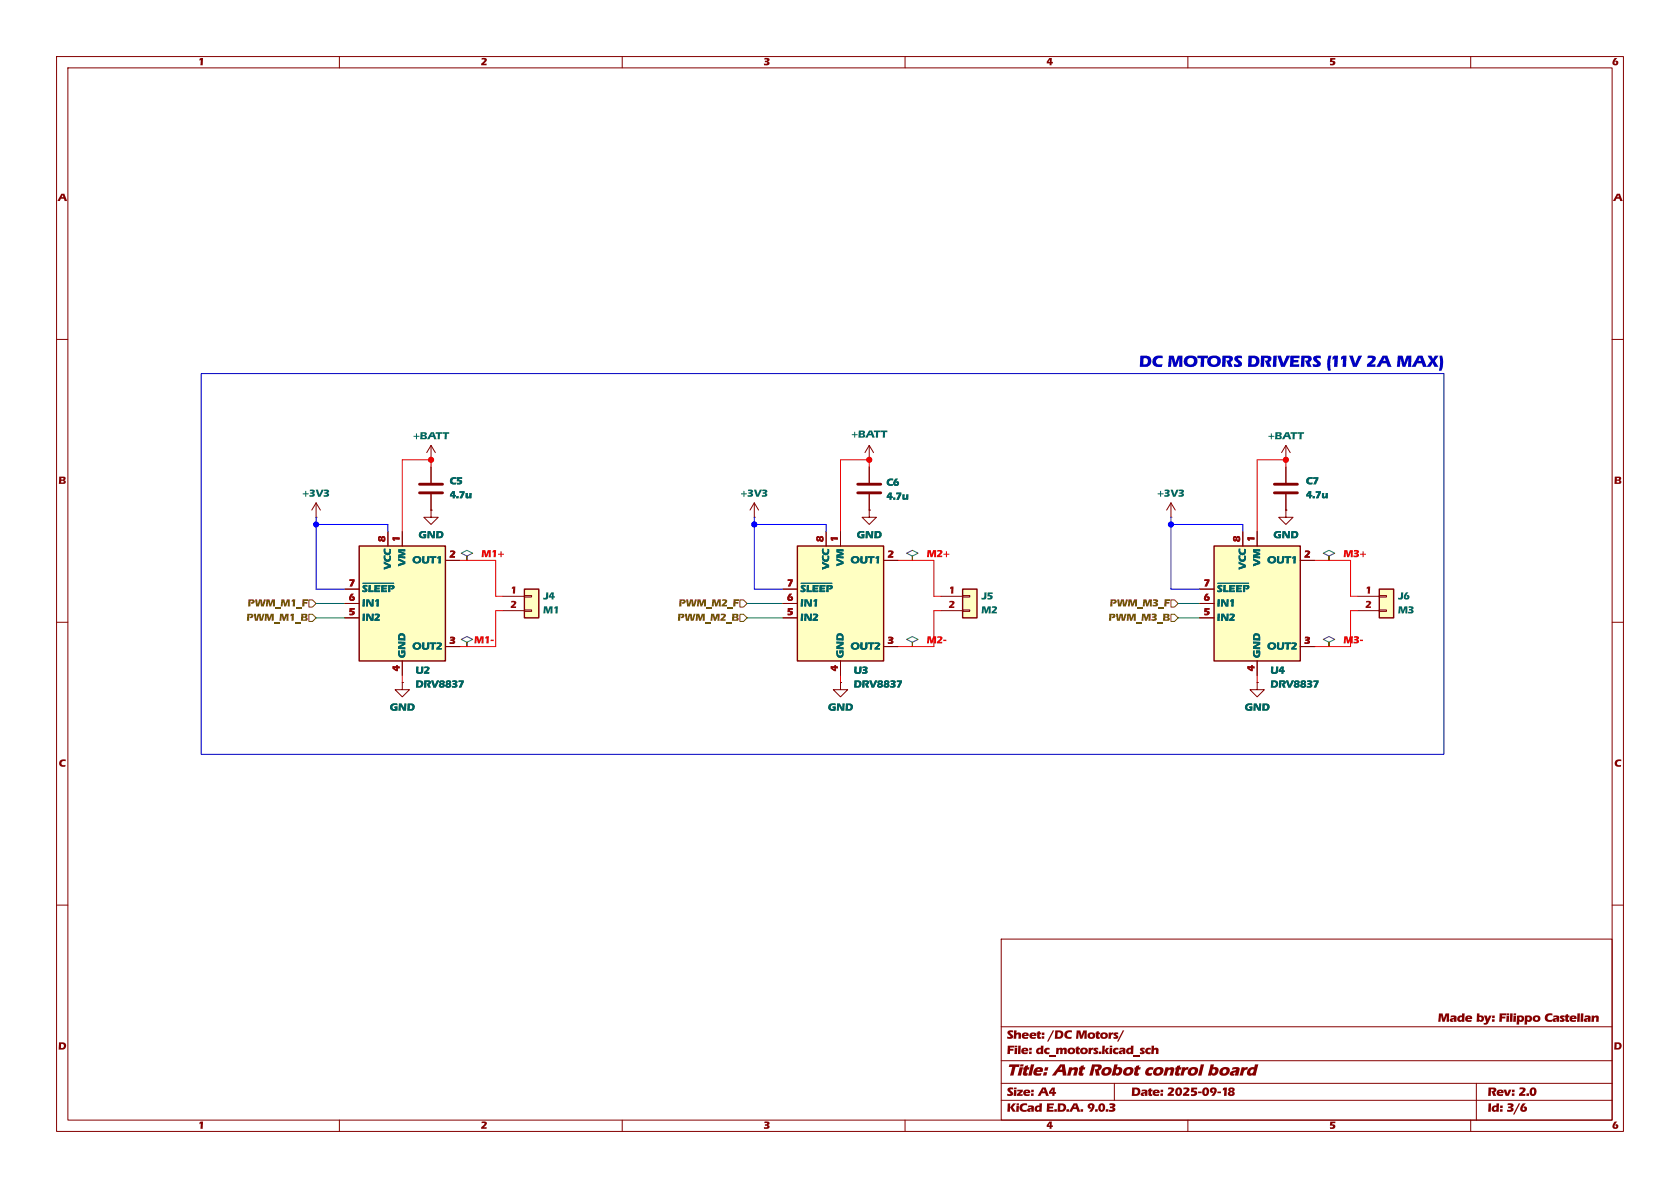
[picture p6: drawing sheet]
<svg xmlns="http://www.w3.org/2000/svg" width="297mm" height="210mm" viewBox="0 0 297 210" stroke-linecap="round" stroke-linejoin="round" font-family="sans-serif">
<g fill="none" stroke="#840000" stroke-width=".18">
<path d="M10 10h277v190h-277zM12 12h273v186h-273zM60 10v2M110 10v2M160 10v2M210 10v2M260 10v2M10 60h2M285 60h2M10 110h2M285 110h2M10 160h2"/>
<path d="M177 166h108v32h-108zM285 160h2M60 198v2M110 198v2M160 198v2M210 198v2M260 198v2"/>
</g>
<path d="M217.3 192.4a.54 .54 0 0 1 .6-.2 .54 .54 0 0 1 .3 .6l-.2 .2a.45 .45 0 0 1 .2 .6 .45 .45 0 0 1-.6 .2l-.4-.1-.1-.3v-.1h.4a.2 .2 0 0 0 .3 .2 .2 .2 0 0 0 0-.4 .2 .2 0 0 0-.3 .1l-.4 .1 .3-.3-.3-.3h.4a.18 .18 0 0 0 .3 .1 .18 .18 0 0 0 0-.3 .18 .18 0 0 0-.3 .2h-.4z" fill="#840000"/>
<path d="M177 194.5h108M177 191.5h108" fill="none" stroke="#840000" stroke-width=".18"/>
<g fill="#840000">
<path d="M186 192.2h.5v.8h.2v.4h-.3v.3h-.4v-.3h-.6l.1-.4h.6v-.5l-.3 .5h-.3z"/>
<path d="M269.2 195h.5l-.5 .9a.2 .2 0 0 0 0 .3 .2 .2 0 0 0 .3-.1 .2 .2 0 0 0-.2-.2l.1-.3a.52 .52 0 0 1 .5 .7 .52 .52 0 0 1-.8 .2 .76 .76 0 0 1 0-1.3z"/>
</g>
<path d="M177 187.5h108" fill="none" stroke="#840000" stroke-width=".18"/>
<g fill="#840000">
<path d="M220.8 188.9l.4-.2h.6l.1-.5h.6l-.5 1.9h-.6v-.1a.56 .56 0 0 1-.7 .2 .56 .56 0 0 1-.2-.7h.5l.1 .2h.2l.2-.1 .2-.5a.47 .47 0 0 0-.7 .4h-.5z"/>
<path d="M202.6 185.4l.3-.2 .5 .1 .1 .3-.2-.1a.27 .27 0 0 0-.4 .3 .27 .27 0 0 0 .4 .2h.1v.3a.62 .62 0 0 1-.8-.1 .62 .62 0 0 1 0-.8z"/>
<path d="M203.6 184.8l.4 .1v.4a.47 .47 0 0 1 .5-.1 .47 .47 0 0 1 .3 .4v.7h-.5l.1-.6-.2-.2a.57 .57 0 0 0-.2 .8h-.5z"/>
</g>
<path d="M177 181.5h108" fill="none" stroke="#840000" stroke-width=".18"/>
<path d="M198.5 182.1h.3l-1.1 2h-.2z" fill="#840000"/>
<path d="M153.7 78.7l-.8 1.3M153.7 78.7l.7 1.3M153.7 78.7v2.6M153.7 81.3h.1M197 191.5v3M261 191.5v6.5" fill="none" stroke="#840000" stroke-width=".18"/>
<path d="M155.7 76.1h1.2v.3h-.4l-.1 1h-.3v-1h-.4z" fill="#006464"/>
<path d="M76.2 90.2v1.2h1.3l-1.3 1.3-1.3-1.3h1.3M76.2 90.2h.1M76.2 82.6v2.7M76.2 87.4v2.8M133.3 91.4h.1M133.3 88.9l-.7 1.3M133.3 88.9l.8 1.3M133.3 88.9v2.5" fill="none" stroke="#840000" stroke-width=".18"/>
<path d="M74.2 85.6h4M74.2 87.1h4" fill="none" stroke="#840000" stroke-width=".51"/>
<path d="M170.2 104.1h2.5v5.1h-2.5z" fill="#ffffc2"/>
<path d="M170.2 104.1h2.5v5.1h-2.5z" fill="none" stroke="#840000" stroke-width=".25"/>
<path d="M207 91.4h.1M207 88.9l-.8 1.3M207 88.9l.8 1.3M207 88.9v2.5M166.4 105.4h3.8M166.4 108h3.8M170.2 105.3h1.2v.2h-1.2zM170.2 107.8h1.2v.3h-1.2zM222.2 120.7v1.2h1.3l-1.3 1.3-1.2-1.3h1.2M222.2 120.7h.1" fill="none" stroke="#840000" stroke-width=".18"/>
<path d="M63.5 96.5h15.2v20.3h-15.2z" fill="#ffffc2"/>
<path d="M63.5 96.5h15.2v20.3h-15.2z" fill="none" stroke="#840000" stroke-width=".25"/>
<path d="M68.6 94v2.5M71.1 94v2.5M78.7 99.1h2.6M61 104.1h2.5M61 106.7h2.5M61 109.2h2.5M71.1 116.8v2.6" fill="none" stroke="#840000" stroke-width=".18"/>
<path d="M64.1 103.1h5.5" fill="none" stroke="#006464" stroke-width=".18"/>
<path d="M77.4 98.5l.2-.2h.4l-.1 1.3h-.4l.1-.9-.3 .1z" fill="#006464"/>
<path d="M78.7 114.3h2.6" fill="none" stroke="#840000" stroke-width=".18"/>
<path d="M81.1 120.3h.9v.3l-.5 .9h-.4l.5-.9h-.5z" fill="#006464"/>
<path d="M76.2 78.7l-.8 1.3M76.2 78.7l.8 1.3M76.2 78.7v2.6M76.2 81.3h.1" fill="none" stroke="#840000" stroke-width=".18"/>
<path d="M78.2 76.4h1.2v.3h-.4v.9h-.4v-.9h-.4z" fill="#006464"/>
<path d="M55.9 91.4h.1M55.9 88.9l-.8 1.3M55.9 88.9l.7 1.3M55.9 88.9v2.5M71.1 120.7v1.2h1.3l-1.3 1.3-1.3-1.3h1.3M71.1 120.7h.1" fill="none" stroke="#840000" stroke-width=".18"/>
<path d="M92.7 104.1h2.5v5.1h-2.5z" fill="#ffffc2"/>
<path d="M92.7 104.1h2.5v5.1h-2.5z" fill="none" stroke="#840000" stroke-width=".25"/>
<path d="M153.7 90.2v1.2h1.2l-1.2 1.3-1.3-1.3h1.3M153.7 90.2h.1M88.9 105.4h3.8M88.9 108h3.8M92.7 105.3h1.3v.2h-1.3zM92.7 107.8h1.3v.3h-1.3zM148.6 120.7v1.2h1.3l-1.3 1.3-1.3-1.3h1.3M148.6 120.7h.1" fill="none" stroke="#840000" stroke-width=".18"/>
<path d="M141 96.5h15.2v20.3h-15.2z" fill="#ffffc2"/>
<path d="M141 96.5h15.2v20.3h-15.2z" fill="none" stroke="#840000" stroke-width=".25"/>
<path d="M146 94v2.5M148.6 94v2.5M156.2 99.1h2.5M138.4 104.1h2.6M138.4 106.7h2.6M138.4 109.2h2.6M148.6 116.8v2.6" fill="none" stroke="#840000" stroke-width=".18"/>
<path d="M141.6 103.1h5.5" fill="none" stroke="#006464" stroke-width=".18"/>
<path d="M154.8 98.5l.2-.2h.4v1.3h-.4v-.9l-.2 .1z" fill="#006464"/>
<path d="M156.2 114.3h2.5" fill="none" stroke="#840000" stroke-width=".18"/>
<path d="M158.6 120.3h.9l-.1 .3-.4 .9h-.4l.5-.9h-.6z" fill="#006464"/>
<path d="M151.6 85.6h4.1M151.6 87.1h4.1" fill="none" stroke="#840000" stroke-width=".51"/>
<path d="M227.3 78.7l-.7 1.3M227.3 78.7l.8 1.3M227.3 78.7v2.6M153.7 82.6v2.7M153.7 87.4v2.8M227.3 81.3h.1" fill="none" stroke="#840000" stroke-width=".18"/>
<path d="M229.4 76.4h1.2l-.1 .3h-.4v.9h-.4l.1-.9h-.4z" fill="#006464"/>
<path d="M225.3 85.6h4.1M225.3 87.1h4.1" fill="none" stroke="#840000" stroke-width=".51"/>
<path d="M227.3 90.2v1.2h1.3l-1.3 1.3-1.2-1.3h1.2M227.3 90.2h.1M227.3 82.6v2.7M227.3 87.4v2.8" fill="none" stroke="#840000" stroke-width=".18"/>
<path d="M243.8 104.1h2.6v5.1h-2.6z" fill="#ffffc2"/>
<path d="M243.8 104.1h2.6v5.1h-2.6z" fill="none" stroke="#840000" stroke-width=".25"/>
<path d="M240 105.4h3.8M240 108h3.8M243.8 105.3h1.3v.2h-1.3zM243.8 107.8h1.3v.3h-1.3z" fill="none" stroke="#840000" stroke-width=".18"/>
<path d="M214.6 96.5h15.3v20.3h-15.3z" fill="#ffffc2"/>
<path d="M214.6 96.5h15.3v20.3h-15.3z" fill="none" stroke="#840000" stroke-width=".25"/>
<path d="M219.7 94v2.5M222.2 94v2.5M229.9 99.1h2.5M212.1 104.1h2.5M212.1 106.7h2.5M212.1 109.2h2.5M222.2 116.8v2.6" fill="none" stroke="#840000" stroke-width=".18"/>
<path d="M215.3 103.1h5.5" fill="none" stroke="#006464" stroke-width=".18"/>
<path d="M228.5 98.5l.2-.2h.4l-.1 1.3h-.4l.1-.9-.2 .1z" fill="#006464"/>
<path d="M229.9 114.3h2.5" fill="none" stroke="#840000" stroke-width=".18"/>
<path d="M232.2 120.3h.9v.3l-.4 .9h-.5l.5-.9h-.5z" fill="#006464"/>
<path d="M81.5 97.8l1-.5 1.1 .5-1.1 .5v.8v-.8zM160.3 97.8l1-.5 1 .5-1 .5v.8v-.8zM233.9 97.8l1-.5 1.1 .5-1.1 .5v.8v-.8zM81.5 113l1-.5 1.1 .5-1.1 .5v.8v-.8zM160.3 113l1-.5 1 .5-1 .5v.8v-.8zM233.9 113l1-.5 1.1 .5-1.1 .5v.8v-.8z" fill="none" stroke="#484848" stroke-width=".18"/>
<path d="M53.5 106h1v.2h-.7v.2h.5v.2v.1h-.5v.5h-.4z" fill="#725600"/>
<path d="M54.6 106h.6l.7 .7-.7 .6h-.6z" fill="none" stroke="#725600" stroke-width=".18"/>
<path d="M53.2 108.5h.8a.31 .31 0 0 1 .4 .3 .31 .31 0 0 1-.3 .3 .32 .32 0 0 1 .3 .4 .32 .32 0 0 1-.4 .2h-.8v-.2h.8v-.2l-.4-.1v.3h-.4v-.5h.6a.14 .14 0 0 0 .2-.1 .14 .14 0 0 0-.2-.2h-.2v.3h-.4z" fill="#725600"/>
<path d="M54.6 108.6h.6l.7 .6-.7 .7h-.6z" fill="none" stroke="#725600" stroke-width=".18"/>
<path d="M205.6 108.5h.8a.31 .31 0 0 1 .4 .3 .31 .31 0 0 1-.3 .3 .32 .32 0 0 1 .3 .4 .32 .32 0 0 1-.4 .2h-.8v-.2h.8v-.2l-.4-.1v.3h-.4v-.5h.6a.14 .14 0 0 0 .2-.1 .14 .14 0 0 0-.2-.2h-.2v.3h-.4z" fill="#725600"/>
<path d="M207 108.6h.6l.7 .6-.7 .7h-.6z" fill="none" stroke="#725600" stroke-width=".18"/>
<path d="M205.9 106h1v.2h-.7v.2h.5v.2v.1h-.5v.5h-.4z" fill="#725600"/>
<path d="M207 106h.6l.7 .7-.7 .6h-.6z" fill="none" stroke="#725600" stroke-width=".18"/>
<path d="M129.4 108.5h.8a.31 .31 0 0 1 .4 .3 .31 .31 0 0 1-.3 .3 .32 .32 0 0 1 .3 .4 .32 .32 0 0 1-.4 .2h-.8v-.2h.8v-.2l-.4-.1v.3h-.4v-.5h.6a.14 .14 0 0 0 .2-.1 .14 .14 0 0 0-.2-.2h-.2v.3h-.4z" fill="#725600"/>
<path d="M130.8 108.6h.6l.7 .6-.7 .7h-.6z" fill="none" stroke="#725600" stroke-width=".18"/>
<path d="M129.7 106h1v.2h-.7v.2h.5v.2v.1h-.5v.5h-.4z" fill="#725600"/>
<path d="M130.8 106h.6l.7 .7-.7 .6h-.6z" fill="none" stroke="#725600" stroke-width=".18"/>
<path d="M76.2 82.6v-1.3h-5.1v12.7M81.3 99.1h6.3v6.3h1.3M153.7 82.6v-1.3h-5.1v12.7M158.7 99.1h6.4v6.3h1.3M227.3 82.6v-1.3h-5.1v12.7M232.4 99.1h6.4v6.3h1.2M71.1 119.4v1.3M88.9 108h-1.3v6.3h-6.3M148.6 119.4v1.3M166.4 108h-1.3v6.3h-6.4M222.2 119.4v1.3M240 108h-1.2v6.3h-6.4" fill="none" stroke="#f00" stroke-width=".18"/>
<path d="M55.9 92.7h12.7v1.3M55.9 91.4v12.7h5.1M133.3 92.7h12.7v1.3M133.3 91.4v12.7h5.1M207 91.4v12.7h5.1M207 92.7h12.7v1.3" fill="none" stroke="#00f" stroke-width=".18"/>
<path d="M55.9 106.7h5.1M55.9 109.2h5.1M132.1 106.7h6.3M132.1 109.2h6.3M208.3 106.7h3.8M208.3 109.2h3.8" fill="none" stroke="#009600" stroke-width=".18"/>
<path d="M254.5 62.9h.4a3 3 0 0 1 0 2.6h-.5v-.1a5.4 5.4 0 0 0 .1-2.5z" fill="#0000c2"/>
<path d="M35.6 66h219.7v67.4h-219.7z" fill="none" stroke="#0000c2" stroke-width=".18"/>
<path d="M76.2 90.2h.1M76.2 82.6v2.7M76.2 87.4v2.8M222.2 120.7h.1" fill="none" stroke="#840000" stroke-width=".18"/>
<path d="M81.1 120.3h.9v.3l-.5 .9h-.4l.5-.9h-.5z" fill="#006464"/>
<path d="M68.6 94v2.5M71.1 94v2.5M78.7 99.1h2.6M61 104.1h2.5M61 106.7h2.5M61 109.2h2.5M71.1 116.8v2.6" fill="none" stroke="#840000" stroke-width=".18"/>
<path d="M64.1 103.1h5.5" fill="none" stroke="#006464" stroke-width=".18"/>
<path d="M77.4 98.5l.2-.2h.4l-.1 1.3h-.4l.1-.9-.3 .1z" fill="#006464"/>
<path d="M153.7 90.2h.1M78.7 114.3h2.6M71.1 120.7h.1M148.6 120.7h.1" fill="none" stroke="#840000" stroke-width=".18"/>
<path d="M158.6 120.3h.9l-.1 .3-.4 .9h-.4l.5-.9h-.6z" fill="#006464"/>
<path d="M146 94v2.5M148.6 94v2.5M156.2 99.1h2.5M138.4 104.1h2.6M138.4 106.7h2.6M138.4 109.2h2.6M148.6 116.8v2.6" fill="none" stroke="#840000" stroke-width=".18"/>
<path d="M141.6 103.1h5.5" fill="none" stroke="#006464" stroke-width=".18"/>
<path d="M154.8 98.5l.2-.2h.4v1.3h-.4v-.9l-.2 .1z" fill="#006464"/>
<path d="M153.7 82.6v2.7M153.7 87.4v2.8M227.3 90.2h.1M227.3 82.6v2.7M227.3 87.4v2.8M156.2 114.3h2.5" fill="none" stroke="#840000" stroke-width=".18"/>
<path d="M232.2 120.3h.9v.3l-.4 .9h-.5l.5-.9h-.5z" fill="#006464"/>
<path d="M219.7 94v2.5M222.2 94v2.5M229.9 99.1h2.5M212.1 104.1h2.5M212.1 106.7h2.5M212.1 109.2h2.5M222.2 116.8v2.6" fill="none" stroke="#840000" stroke-width=".18"/>
<path d="M215.3 103.1h5.5" fill="none" stroke="#006464" stroke-width=".18"/>
<path d="M228.5 98.5l.2-.2h.4l-.1 1.3h-.4l.1-.9-.2 .1z" fill="#006464"/>
<path d="M229.9 114.3h2.5" fill="none" stroke="#840000" stroke-width=".18"/>
<g fill="#00f" stroke="#00f" stroke-width=".18">
<circle cx="207" cy="92.7" r=".46"/>
<circle cx="55.9" cy="92.7" r=".46"/>
<circle cx="133.3" cy="92.7" r=".46"/>
</g>
<g fill="#f00" stroke="#f00" stroke-width=".18">
<circle cx="227.3" cy="81.3" r=".46"/>
<circle cx="76.2" cy="81.3" r=".46"/>
<circle cx="153.7" cy="81.3" r=".46"/>
</g>
<text font-size="2.8" fill="#0000c2" x="201.4" y="65.6">DC MOTORS DRIVERS (11V 2A MAX)</text>
<text font-size="2.8" fill="#840000" x="178" y="190.9">Title: Ant Robot control board</text>
<g font-size="2.1" fill="#840000">
<text x="178" y="184.2">Sheet: /DC Motors/</text>
<text x="254.2" y="181.2">Made by: Filippo Castellan</text>
<text x="178" y="186.9">File: dc_motors.kicad_sch</text>
<text x="178" y="197.1">KiCad E.D.A. 9.0.3</text>
<text x="178" y="194.3">Size: A4</text>
<text x="200" y="194.3">Date: 2025-09-18</text>
<text x="263" y="194.3">Rev: 2.0</text>
<text x="263" y="197.1">Id: 3/6</text>
</g>
<g font-size="1.8" fill="#840000">
<text x="35" y="12.1">1</text>
<text x="85" y="12.1">2</text>
<text x="135" y="12.1">3</text>
<text x="185" y="12.1">4</text>
<text x="235" y="12.1">5</text>
<text x="285" y="12.1">6</text>
<text x="10.2" y="36.1">A</text>
<text x="285.2" y="36.1">A</text>
<text x="10.3" y="86.1">B</text>
<text x="285.3" y="86.1">B</text>
<text x="10.4" y="136.1">C</text>
<text x="285.4" y="136.1">C</text>
<text x="10.3" y="186.1">D</text>
<text x="285.3" y="186.1">D</text>
<text x="35" y="200.1">1</text>
<text x="85" y="200.1">2</text>
<text x="135" y="200.1">3</text>
<text x="185" y="200.1">4</text>
<text x="235" y="200.1">5</text>
<text x="285" y="200.1">6</text>
</g>
<g font-size="1.8" fill="#006464">
<text x="150.5" y="77.9">+BATT</text>
<text x="73" y="78.2">+BATT</text>
<text x="224.2" y="78.2">+BATT</text>
<text x="53.5" y="88.3">+3V3</text>
<text x="79.5" y="86.1">C5</text>
<text x="79.5" y="88.6">4.7u</text>
<text x="130.9" y="88.3">+3V3</text>
<text x="156.7" y="86.4">C6</text>
<text x="156.7" y="88.8">4.7u</text>
<text x="204.6" y="88.3">+3V3</text>
<text x="230.9" y="86.1">C7</text>
<text x="230.9" y="88.6">4.7u</text>
<text x="74" y="95.6">GND</text>
<text x="151.5" y="95.6">GND</text>
<text x="225.1" y="95.6">GND</text>
<text x="69.6" y="100.7" transform="rotate(-90 69.6 100.7)">VCC</text>
<text x="72.1" y="100.1" transform="rotate(-90 72.1 100.1)">VM</text>
<text x="72.9" y="100.1">OUT1</text>
<text x="147.1" y="100.7" transform="rotate(-90 147.1 100.7)">VCC</text>
<text x="149.6" y="100.1" transform="rotate(-90 149.6 100.1)">VM</text>
<text x="150.4" y="100.1">OUT1</text>
<text x="220.7" y="100.7" transform="rotate(-90 220.7 100.7)">VCC</text>
<text x="223.3" y="100.1" transform="rotate(-90 223.3 100.1)">VM</text>
<text x="224" y="100.1">OUT1</text>
<text x="64" y="105.2">~{SLEEP}</text>
<text x="64" y="107.7">IN1</text>
<text x="96" y="106.5">J4</text>
<text x="141.5" y="105.2">~{SLEEP}</text>
<text x="141.5" y="107.7">IN1</text>
<text x="173.5" y="106.5">J5</text>
<text x="215.1" y="105.2">~{SLEEP}</text>
<text x="215.1" y="107.7">IN1</text>
<text x="247.1" y="106.5">J6</text>
<text x="64" y="110.2">IN2</text>
<text x="96" y="108.9">M1</text>
<text x="141.5" y="110.2">IN2</text>
<text x="173.5" y="108.9">M2</text>
<text x="215.1" y="110.2">IN2</text>
<text x="247.1" y="108.9">M3</text>
<text x="72.1" y="116.3" transform="rotate(-90 72.1 116.3)">GND</text>
<text x="72.9" y="115.3">OUT2</text>
<text x="73.5" y="119.6">U2</text>
<text x="149.6" y="116.3" transform="rotate(-90 149.6 116.3)">GND</text>
<text x="150.4" y="115.3">OUT2</text>
<text x="150.9" y="119.6">U3</text>
<text x="223.3" y="116.3" transform="rotate(-90 223.3 116.3)">GND</text>
<text x="224" y="115.3">OUT2</text>
<text x="224.6" y="119.6">U4</text>
<text x="73.5" y="122">DRV8837</text>
<text x="150.9" y="122">DRV8837</text>
<text x="224.6" y="122">DRV8837</text>
<text x="68.9" y="126.1">GND</text>
<text x="146.4" y="126.1">GND</text>
<text x="220" y="126.1">GND</text>
</g>
<g font-size="1.8" fill="#a90000">
<text x="68.3" y="95.8" transform="rotate(-90 68.3 95.8)">8</text>
<text x="70.9" y="95.8" transform="rotate(-90 70.9 95.8)">1</text>
<text x="145.8" y="95.8" transform="rotate(-90 145.8 95.8)">8</text>
<text x="148.3" y="95.8" transform="rotate(-90 148.3 95.8)">1</text>
<text x="219.5" y="95.8" transform="rotate(-90 219.5 95.8)">8</text>
<text x="222" y="95.8" transform="rotate(-90 222 95.8)">1</text>
<text x="79.4" y="98.8">2</text>
<text x="156.9" y="98.8">2</text>
<text x="230.6" y="98.8">2</text>
<text x="61.7" y="103.9">7</text>
<text x="61.7" y="106.4">6</text>
<text x="90.2" y="105.2">1</text>
<text x="90.2" y="107.7">2</text>
<text x="139.1" y="103.9">7</text>
<text x="139.1" y="106.4">6</text>
<text x="167.7" y="105.2">1</text>
<text x="167.7" y="107.7">2</text>
<text x="212.8" y="103.9">7</text>
<text x="212.8" y="106.4">6</text>
<text x="241.4" y="105.2">1</text>
<text x="241.4" y="107.7">2</text>
<text x="61.7" y="109">5</text>
<text x="139.1" y="109">5</text>
<text x="212.8" y="109">5</text>
<text x="70.9" y="118.7" transform="rotate(-90 70.9 118.7)">4</text>
<text x="79.4" y="114">3</text>
<text x="148.3" y="118.7" transform="rotate(-90 148.3 118.7)">4</text>
<text x="156.9" y="114">3</text>
<text x="222" y="118.7" transform="rotate(-90 222 118.7)">4</text>
<text x="230.6" y="114">3</text>
</g>
<g font-size="1.8" fill="#f00">
<text x="85.1" y="98.7">M1+</text>
<text x="163.8" y="98.7">M2+</text>
<text x="237.5" y="98.7">M3+</text>
<text x="83.8" y="114">M1-</text>
<text x="163.8" y="114">M2-</text>
<text x="237.5" y="114">M3-</text>
</g>
<g font-size="1.8" fill="#725600">
<text x="43.8" y="107.7">PWM_M1_F</text>
<text x="120" y="107.7">PWM_M2_F</text>
<text x="196.2" y="107.7">PWM_M3_F</text>
<text x="43.6" y="110.2">PWM_M1_B</text>
<text x="119.8" y="110.2">PWM_M2_B</text>
<text x="196" y="110.2">PWM_M3_B</text>
</g>
</svg>
